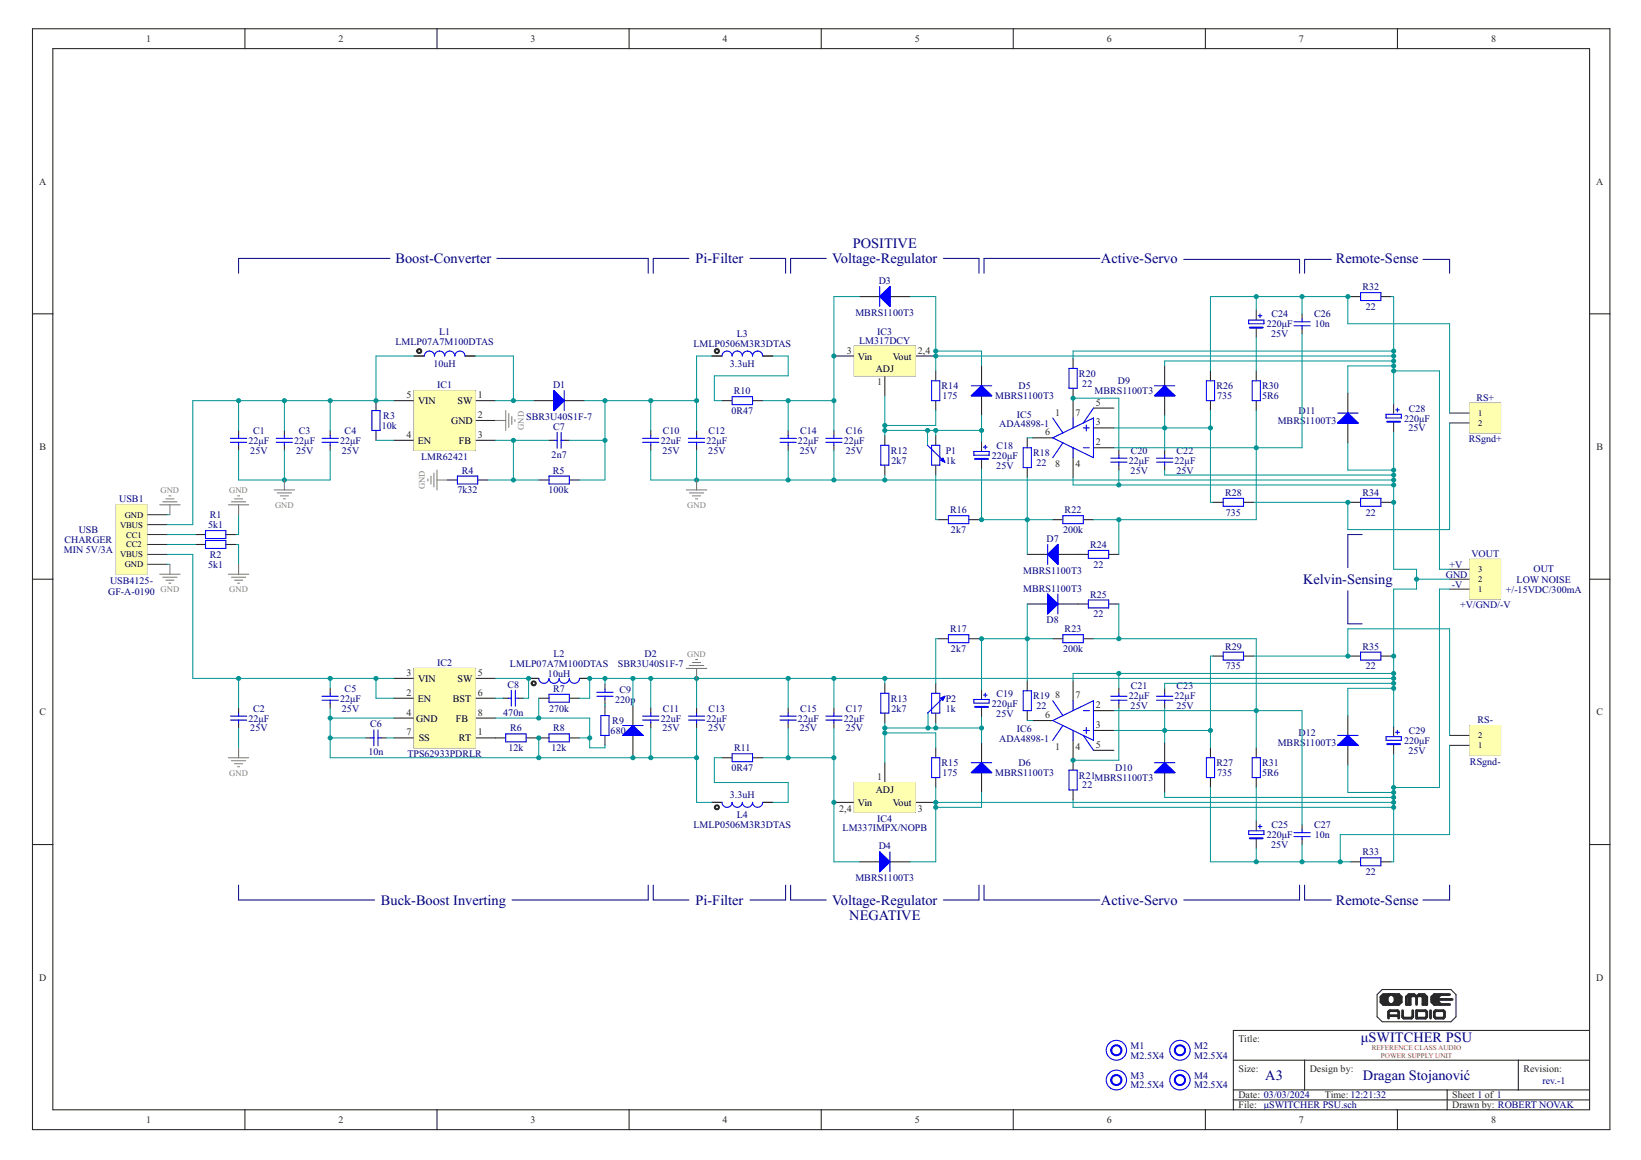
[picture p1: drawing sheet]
<svg xmlns="http://www.w3.org/2000/svg" width="420mm" height="297mm" viewBox="0 0 420 297" stroke-linecap="round" stroke-linejoin="round" font-family="sans-serif">
<g fill="none" stroke="#000080" stroke-width=".26">
<path d="M99.8 66.2h-38.7v3.8M127.2 66.2h38.8v3.8M176.4 66.2h-9.1v3.8M192 66.2h9.1v3.8M211.6 66.2h-9.2v3.8M241.5 66.2h9.2v3.8M281.6 66.2h-29.7v3.8M303.1 66.4h29.6v3.6M340.9 66.4h-6.9v3.6M364.3 66.4h6.9v3.6M348.8 136.9h-3.7v8.5M345.1 151.3v8.4h3.7"/>
<path d="M61.1 226.7v3.8h34.8M166 226.7v3.8h-34.9M167.3 226.7v3.8h9.1M201.1 226.7v3.8h-9.1M202.4 226.7v3.8h9.2M250.7 226.7v3.8h-9.2M251.9 226.7v3.8h29.7M332.7 226.7v3.8h-29.6M334 226.7v3.8h6.9M371.2 226.7v3.8h-6.9"/>
</g>
<g fill="none" stroke="#282828" stroke-width=".28">
<path d="M8.3 7.4h403.9v281.9h-403.9zM13.5 12.4h393.5v271.8h-393.5zM62.7 7.4v5M111.9 7.4v5M161.1 7.4v5M210.3 7.4v5M259.4 7.4v5M308.6 7.4v5M357.8 7.4v5M220 75.9h5.2M227.9 75.9h5.2M345.8 75.9h2.6"/>
<path d="M353.6 75.9h2.6M8.3 80.4h5.2M106 91.2h2.6M119.1 91.2h2.6M182.2 91.2h2.6M195.3 91.2h2.6M213.5 91.2h5.2M218.7 88.6h15.7v7.6h-15.7zM226.5 96.2v5.1M234.4 91.2h5.2M239.6 95v2.5M251.3 93.7v5.1"/>
<path d="M274.7 91.8v2.5M274.7 99.4v7.6M298.2 93.7v5.1M309.9 95v2.5M321.6 95v2.5M333.4 80.4v1.2M333.4 84.2v1.2M407 80.4h5.2M61.1 110.2v1.3M61.1 114v1.3M72.8 110.2v1.3M72.8 114v1.3"/>
<path d="M84.5 110.2v1.3M84.5 114v1.3M96.3 102.6v2.5M96.3 110.2v2.6M100.8 102.6h5.2M100.8 112.8h5.2M106 100.1h15.7v15.2h-15.7zM121.7 102.6h5.2M121.7 112.8h5.2M121.7 107.7h5.2M136.7 102.6h5.2M140.6 112.8h1.3"/>
<path d="M144.5 102.6h5.2M144.5 112.8h1.3M166.6 110.2v1.3M166.6 114v1.3M178.4 110.2v1.3M178.4 114v1.3M184.8 102.6h2.7M192.7 102.6h2.6M201.8 110.2v1.3M201.8 114v1.3M213.5 110.2v1.3M213.5 114v1.3"/>
<path d="M226.5 111.5v2.5M226.5 119.1v2.5M239.6 102.6v2.5M239.6 111.5v2.5M239.6 119.1v2.5M251.3 101.3v5.1M263 112.1v2.6M263 119.7v2.6M264.3 112.1h5.2M274.7 117.2v5.1M280 114.7h5.2M280 109.6h5.2"/>
<path d="M280 104.5h5.2M286.5 115.3v1.3M286.5 119.1v1.3M298.2 101.3v5.1M298.2 115.3v1.3M298.2 119.1v1.3M309.9 102.6v2.5M321.6 102.6v2.5M345.1 100.7v5.1M345.1 108.3v5.1M50 136.9h2.6M50 139.4h2.6"/>
<path d="M57.8 136.9h2.6M57.8 139.4h2.6M114.5 122.9h2.6M122.3 122.9h2.6M137.9 122.9h2.7M145.8 122.9h2.6M240.2 133.1h2.6M248.1 133.1h2.6M269.5 133.1h2.6M277.4 133.1h2.6M310.6 128.6h2.6M318.4 128.6h2.6"/>
<path d="M345.8 128.6h2.6M353.6 128.6h2.6M8.3 148.3h5.2M263 142h5.2M263 154.7h5.2M270.8 142h7.9M270.8 154.7h7.9M283.9 142h2.6M283.9 154.7h2.6M407 148.3h5.2M84.5 176.3v1.2M100.8 173.7h5.2"/>
<path d="M100.8 178.8h5.2M106 171.2h15.7v20.3h-15.7zM121.7 173.7h5.2M121.7 178.8h5.2M128.8 178.8h1.3M132.7 178.8h1.3M135.3 173.7h2.6M137.9 178.8h2.7M145.8 178.8h2.6M148.4 173.7h2.6M154.9 175.2v1.3M154.9 179v1.3"/>
<path d="M226.5 175v2.5M239.6 175v2.5M240.2 163.6h2.6M248.1 163.6h2.6M263 174.3v2.6M269.5 163.6h2.6M274.7 174.3v5.1M277.4 163.6h2.6M286.5 176.3v1.2M298.2 176.3v1.2M310.6 168h2.6M318.4 168h2.6"/>
<path d="M345.8 168h2.6M353.6 168h2.6M61.1 181.3v1.3M61.1 185.1v1.3M84.5 180.1v1.2M93.7 189h1.3M97.6 189h1.3M100.8 189h5.2M100.8 183.9h5.2M121.7 189h7.8M121.7 183.9h5.2M134.7 189h2.6"/>
<path d="M137.9 189h2.7M145.8 189h2.6M154.9 180.7v2.5M154.9 188.3v2.6M162.1 180.7v5.1M162.1 188.3v5.1M166.6 181.3v1.3M166.6 185.1v1.3M178.4 181.3v1.3M178.4 185.1v1.3M184.8 194h2.7M192.7 194h2.6"/>
<path d="M201.8 181.3v1.3M201.8 185.1v1.3M213.5 181.3v1.3M213.5 185.1v1.3M226.5 182.6v2.5M226.5 195.3v5.1M239.6 182.6v2.5M239.6 191.5v2.5M239.6 199.1v2.6M251.3 190.2v5.1M251.3 197.8v5.1M263 182v2.5"/>
<path d="M264.3 184.5h5.2M274.7 189.6v7.6M280 182h5.2M280 187h5.2M280 192.1h5.2M286.5 180.1v1.2M298.2 180.1v1.2M298.2 190.2v5.1M298.2 197.8v5.1M309.9 191.5v2.5M309.9 199.1v2.6M321.6 191.5v2.5"/>
<path d="M321.6 199.1v2.6M345.1 183.2v5.1M345.1 190.9v5M8.3 216.3h5.2M182.2 205.5h2.6M195.3 205.5h2.6M213.5 205.5h5.2M218.7 200.4h15.7v7.6h-15.7zM234.4 205.5h5.2M274.7 202.3v2.5M333.4 211.2v1.2M333.4 215v1.3"/>
<path d="M407 216.3h5.2M220 220.7h5.2M227.9 220.7h5.2M345.8 220.7h2.6M353.6 220.7h2.6M352.6 254.7l1.3-1.3h17.6l1.3 1.3v5.7l-1.3 1.2h-17.6l-1.3-1.2zM315.8 271.5h91.2M315.8 279.1h91.2M334 271.5v7.6M370.5 279.1v5.1M388.7 271.5v7.6M407 263.9h-91.2v20.3"/>
<path d="M62.7 284.2v5.1M111.9 284.2v5.1M161.1 284.2v5.1M210.3 284.2v5.1M259.4 284.2v5.1M308.6 284.2v5.1M315.8 281.6h91.2M357.8 284.2v5.1"/>
</g>
<g fill="none" stroke="#282828" stroke-width=".26">
<path d="M321.6 79.4v2.5M106 91.2h2.6M119.1 91.2h2.6M182.2 91.2h2.6M195.3 91.2h2.6M321.6 83.9v2.6M251.3 113v2.5M251.3 117.6v2.5M356.8 103.5v2.5M356.8 108.1v2.5M371.2 105.8h5.2M371.2 108.3h5.2"/>
<path d="M376.4 103.2h7.8v7.6h-7.8zM29.8 129.3h7.8v17.7h-7.8zM37.6 131.8h5.2M37.6 134.3h5.2M37.6 136.9h5.2M37.6 139.4h5.2M37.6 142h5.2M37.6 144.5h5.2M371.2 150.9h5.2M371.2 148.3h5.2M371.2 145.8h5.2M376.4 143.2h7.8v10.2h-7.8z"/>
<path d="M135.3 173.7h2.6M148.4 173.7h2.6M251.3 176.5v2.5M251.3 181.1v2.5M356.8 186v2.6M356.8 190.6v2.5M371.2 190.9h5.2M371.2 188.3h5.2M376.4 185.8h7.8v7.6h-7.8zM182.2 205.5h2.6M195.3 205.5h2.6M321.6 210.2v2.5"/>
<path d="M321.6 214.7v2.6"/>
</g>
<g fill="#282828" stroke="#282828" stroke-width=".26">
<path d="M106.9 89.5a.65 .65 0 0 1 1 .1 .65 .65 0 0 1-.4 .9 .65 .65 0 0 1-.8-.6h.3a.39 .39 0 0 1 .5-.3 .39 .39 0 0 1 .1 .6 .39 .39 0 0 1-.6-.2l-.3-.1z" fill-rule="evenodd"/>
<path d="M136.2 174.5a.64 .64 0 0 1 1 .2 .64 .64 0 0 1-.4 .9 .64 .64 0 0 1-.8-.6h.2a.39 .39 0 0 1 .6-.4 .39 .39 0 0 1 .1 .6 .39 .39 0 0 1-.6-.1l-.3-.1z" fill-rule="evenodd"/>
<path d="M183.1 89.5a.65 .65 0 0 1 1 .1 .65 .65 0 0 1-.4 .9 .65 .65 0 0 1-.8-.6h.3a.39 .39 0 0 1 .5-.4 .39 .39 0 0 1 .1 .6 .39 .39 0 0 1-.6-.1l-.3-.1z" fill-rule="evenodd"/>
<path d="M183.1 206.3a.65 .65 0 0 1 1 .1 .65 .65 0 0 1-.4 1 .65 .65 0 0 1-.8-.7h.3a.39 .39 0 0 1 .4-.4 .39 .39 0 0 1 .2 .6 .39 .39 0 0 1-.6 0l-.3-.2z" fill-rule="evenodd"/>
</g>
<g fill="none" stroke="#282828" stroke-width=".72">
<path d="M353.6 255.3l.6-.6h3.9l.7 .6v1.3l-.7 .6h-3.9l-.6-.6zM354.2 256.3l.3 .3M354.5 255l-.6 .6v.7l.6 .6M354.5 255.6v.3M355.5 254.7l-.6 .6v1.9M355.9 254.7l-.7 .6v1.3l.7 .6M356.5 254.7l.7 .6v1.3l-.7 .6M356.8 254.7l.7 .6 .6-.6M357.5 255v2.2M357.8 256.6v-1.6l.7 .6v.7l-.7 .6M359.1 258.8v1.6l.3 .3h2l.3-.3v-1.6M360.7 255.3v1.6"/>
<path d="M362.4 255h-1l-.3 .3v1.9h-1v-1.9l.6-.6h1.3l.7 .6M362.7 255.3v1.9M362.7 258.8h2.3l.3 .3v1.3l-.3 .3h-2.3zM363 255h1l.3 .3v1.9h1v-1.9l-.7-.6h-1.3l-.6 .6M365 255.3v1.6M366.3 258.8v1.9M366.6 255.9h5.2M366.9 256.6l.3 .3M367.2 259.1l.4-.3h1.9l.3 .3v1.3l-.3 .3h-1.9l-.4-.3zM367.6 255l-.4 .3v1.3h.7M367.6 255.3l.3-.3v1.3M368.9 254.7l-.7 .6v1.3l.7 .6"/>
<path d="M371.2 254.7h-4l-.6 .6v1.3l.6 .6h4M355.5 260.7v-1.6l.4-.3h1.9l.3 .3v1.6M355.5 260.1h2.6"/>
</g>
<g fill="none" stroke="#009292" stroke-width=".26">
<path d="M220 75.9h-6.5v34.3M233.1 75.9h6.5v19.1M321.6 75.9v3.5M333.4 75.9v4.5M345.1 75.9v7h26.1v22.9M345.8 75.9h-35.9v19.1M356.2 75.9h.6v27.6M106 91.2h-9.7v11.4M121.7 91.2h9.7v11.4M182.2 91.2h-3.8v19M197.9 91.2h3.9v5h-18.9v6.4h1.9M239.6 91.2h117.2"/>
<path d="M239.6 89.9h11.7v3.8M321.6 86.5v8.5M333.4 85.4v29.3h-48.2M356.8 89.9h-82.1v1.9M356.8 93.7h-11.7v7M356.8 92.4h-58.6v1.3M356.8 95h11.8v50.8h2.6M61.1 102.6v7.6M61.1 115.3v7.6h23.4v-7.6M72.8 102.6v7.6M72.8 115.3v7.6M84.5 102.6v7.6"/>
<path d="M96.3 112.8h4.5M100.8 102.6h-51.4v31.7h-6.6M126.9 102.6h9.8M126.9 112.8h13.7M131.4 112.8v10.1M145.8 112.8h9.1M149.7 102.6h28.7M154.9 102.6v20.3h-6.5M166.6 115.3v7.6h190.2M166.6 102.6v7.6M178.4 115.3v7.6M195.3 102.6h18.2"/>
<path d="M201.8 102.6v7.6M201.8 115.3v7.6M213.5 115.3v7.6M226.5 101.3v10.2M226.5 110.2h24.8M237.5 110.2v3.8M239.6 105.1v3.8h-13.1M239.6 110.2v1.3M251.3 106.4v6.6M263 112.1h1.3M274.7 102h11.8v13.3M285.2 109.6h24.7"/>
<path d="M298.2 106.4v8.9M309.9 105.1v23.5h.7M321.6 105.1v28h-41.6M345.1 113.4v7h11.7M356.8 110.6v35.2h5.9v5.1h-5.9v35.1M371.2 108.3v27.3h-26.1v-7M42.8 131.8h.7M42.8 136.9h7.2M42.8 139.4h7.2M60.4 139.4h.7v5.1M61.1 131.8v5.1h-.7M124.9 122.9h13"/>
<path d="M226.5 121.6v1.3M239.6 121.6v11.5h.6M250.7 133.1h18.8M251.3 120.1v13M263 122.3v19.7M274.7 122.3v1.9h82.1M286.5 120.4v3.8M286.5 133.1v8.9M298.2 120.4v1.2h58.6M321 128.6h24.8M356.2 128.6h.6M42.8 144.5h.7"/>
<path d="M42.8 142h6.6v31.7h51.4M263 154.7v19.6M286.5 154.7v8.9M362.7 148.3h8.5M371.2 150.9h-2.6v50.8h-11.8M61.1 173.7v7.6M84.5 173.7v2.6M96.3 173.7v5.1h4.5M126.9 173.7h8.4v5.1h-1.3M126.9 178.8h1.9M137.9 178.8v5.1M154.9 173.7v1.5"/>
<path d="M162.1 173.7v7M166.6 173.7v7.6M178.4 173.7v7.6M201.8 173.7v7.6M213.5 173.7v7.6M226.5 173.7v1.3M240.2 163.6h-.6v11.4M250.7 163.6h18.8M251.3 163.6v12.9M280 163.6h41.6v27.9M286.5 172.4v3.9M310.6 168h-.7v23.5"/>
<path d="M321 168h24.8M345.1 168v-7h26.1v27.3M356.2 168h.6M356.8 173.7h-205.8v5.1h-2.6M356.8 172.4h-82.1v1.9M356.8 176.3h-11.7v6.9M356.8 175h-58.6v1.3M61.1 186.4v5.1M84.5 181.3v12.7h93.9M84.5 189h9.2M84.5 183.9h16.3M98.9 189h1.9"/>
<path d="M126.9 183.9h24.1v7.6h3.9v-.6M137.3 189h.6v5M148.4 189h2.6M154.9 180.3v.4M162.1 193.4v.6M166.6 186.4v7.6M178.4 186.4v19.1h3.8M184.8 194h-1.9v6.4h18.9v5.1h-3.9M195.3 194h18.2M201.8 186.4v7.6M213.5 186.4v34.3h6.5M226.5 185.1v10.2"/>
<path d="M226.5 187.7h13.1v3.8M226.5 186.4h24.8M237.5 182.6l.1 3.8M239.6 185.1v1.3M251.3 183.6v6.6M263 184.5h1.3M285.2 182h48.2v29.2M285.2 187h24.7M286.5 181.3v13.4h-11.8M298.2 181.3v8.9M345.1 195.9v7h11.7M356.8 193.1v27.6h-.6"/>
<path d="M371.2 190.9v22.8h-28v7M239.6 205.5h117.2M239.6 201.7v19h-6.5M251.3 202.9v3.8h-11.7M274.7 204.8v1.9h82.1M298.2 202.9v1.3h58.6M309.9 201.7v19h35.9M321.6 201.7v8.5M321.6 217.3v3.4M333.4 216.3v4.4"/>
</g>
<g fill="#009292" stroke="#009292" stroke-width=".26">
<circle cx="72.8" cy="122.9" r=".52"/>
<circle cx="201.8" cy="173.7" r=".52"/>
<circle cx="178.4" cy="173.7" r=".52"/>
<circle cx="166.6" cy="173.7" r=".52"/>
<circle cx="154.9" cy="173.7" r=".52"/>
<circle cx="151" cy="173.7" r=".52"/>
<circle cx="162.1" cy="173.7" r=".52"/>
<circle cx="356.8" cy="173.7" r=".52"/>
<circle cx="356.8" cy="176.3" r=".52"/>
<circle cx="356.8" cy="172.4" r=".52"/>
<circle cx="201.8" cy="122.9" r=".52"/>
<circle cx="178.4" cy="122.9" r=".52"/>
<circle cx="226.6" cy="122.9" r=".52"/>
<circle cx="356.8" cy="122.9" r=".52"/>
<circle cx="356.8" cy="121.6" r=".52"/>
<circle cx="356.8" cy="120.4" r=".52"/>
<circle cx="286.5" cy="124.2" r=".52"/>
<circle cx="356.8" cy="124.2" r=".52"/>
<circle cx="356.8" cy="128.6" r=".52"/>
<circle cx="362.7" cy="148.3" r=".52"/>
<circle cx="356.8" cy="168" r=".52"/>
<circle cx="213.5" cy="122.9" r=".52"/>
<circle cx="213.5" cy="173.7" r=".52"/>
<circle cx="226.6" cy="173.7" r=".52"/>
<circle cx="286.5" cy="172.4" r=".52"/>
<circle cx="356.8" cy="175" r=".52"/>
<circle cx="61.1" cy="173.7" r=".52"/>
<circle cx="84.5" cy="173.7" r=".52"/>
<circle cx="96.3" cy="173.7" r=".52"/>
<circle cx="96.3" cy="102.6" r=".52"/>
<circle cx="72.8" cy="102.6" r=".52"/>
<circle cx="61.1" cy="102.6" r=".52"/>
<circle cx="84.5" cy="102.6" r=".52"/>
<circle cx="131.5" cy="102.6" r=".52"/>
<circle cx="131.5" cy="122.9" r=".52"/>
<circle cx="131.5" cy="112.8" r=".52"/>
<circle cx="154.9" cy="102.6" r=".52"/>
<circle cx="154.9" cy="112.8" r=".52"/>
<circle cx="166.6" cy="102.6" r=".52"/>
<circle cx="178.4" cy="102.6" r=".52"/>
<circle cx="135.3" cy="173.7" r=".52"/>
<circle cx="138" cy="183.9" r=".52"/>
<circle cx="151" cy="189" r=".52"/>
<circle cx="138" cy="189" r=".52"/>
<circle cx="138" cy="194" r=".52"/>
<circle cx="84.5" cy="183.9" r=".52"/>
<circle cx="84.5" cy="189" r=".52"/>
<circle cx="166.6" cy="194" r=".52"/>
<circle cx="162.1" cy="194" r=".52"/>
<circle cx="178.4" cy="194" r=".52"/>
<circle cx="201.8" cy="102.6" r=".52"/>
<circle cx="213.5" cy="91.2" r=".52"/>
<circle cx="213.5" cy="102.6" r=".52"/>
<circle cx="201.8" cy="194" r=".52"/>
<circle cx="213.5" cy="194" r=".52"/>
<circle cx="213.5" cy="205.5" r=".52"/>
<circle cx="226.6" cy="108.9" r=".52"/>
<circle cx="226.6" cy="110.2" r=".52"/>
<circle cx="251.3" cy="110.2" r=".52"/>
<circle cx="239.6" cy="110.2" r=".52"/>
<circle cx="237.5" cy="110.2" r=".52"/>
<circle cx="251.3" cy="133.1" r=".52"/>
<circle cx="263" cy="133.1" r=".52"/>
<circle cx="274.8" cy="102" r=".52"/>
<circle cx="298.2" cy="109.6" r=".52"/>
<circle cx="309.9" cy="109.6" r=".52"/>
<circle cx="321.7" cy="114.7" r=".52"/>
<circle cx="286.5" cy="133.1" r=".52"/>
<circle cx="356.8" cy="89.9" r=".52"/>
<circle cx="356.8" cy="93.7" r=".52"/>
<circle cx="356.8" cy="92.4" r=".52"/>
<circle cx="239.6" cy="91.2" r=".52"/>
<circle cx="239.6" cy="89.9" r=".52"/>
<circle cx="356.8" cy="91.2" r=".52"/>
<circle cx="356.8" cy="95" r=".52"/>
<circle cx="239.6" cy="205.5" r=".52"/>
<circle cx="356.8" cy="205.5" r=".52"/>
<circle cx="356.8" cy="204.2" r=".52"/>
<circle cx="356.8" cy="202.9" r=".52"/>
<circle cx="356.8" cy="201.7" r=".52"/>
<circle cx="356.8" cy="206.7" r=".52"/>
<circle cx="239.6" cy="206.7" r=".52"/>
<circle cx="333.4" cy="75.9" r=".52"/>
<circle cx="321.7" cy="75.9" r=".52"/>
<circle cx="345.1" cy="75.9" r=".52"/>
<circle cx="345.1" cy="128.6" r=".52"/>
<circle cx="343.2" cy="220.7" r=".52"/>
<circle cx="333.4" cy="220.7" r=".52"/>
<circle cx="321.7" cy="220.7" r=".52"/>
<circle cx="345.1" cy="168" r=".52"/>
<circle cx="226.6" cy="187.7" r=".52"/>
<circle cx="226.6" cy="186.4" r=".52"/>
<circle cx="237.6" cy="186.4" r=".52"/>
<circle cx="239.6" cy="186.4" r=".52"/>
<circle cx="251.3" cy="186.4" r=".52"/>
<circle cx="251.3" cy="163.6" r=".52"/>
<circle cx="263" cy="163.6" r=".52"/>
<circle cx="286.5" cy="163.6" r=".52"/>
<circle cx="321.7" cy="182" r=".52"/>
<circle cx="274.8" cy="194.7" r=".52"/>
<circle cx="298.2" cy="187" r=".52"/>
<circle cx="309.9" cy="187" r=".52"/>
</g>
<g fill="#ffffb0" stroke="#ffffb0" stroke-width=".26">
<path d="M29.8 129.3h7.8v17.7h-7.8z"/>
<path d="M106 100.1h15.7v15.2h-15.7z"/>
<path d="M106 171.2h15.7v20.3h-15.7z"/>
<path d="M218.7 88.6h15.7v7.6h-15.7z"/>
<path d="M218.7 200.4h15.7v7.6h-15.7z"/>
<path d="M376.4 103.2h7.8v7.6h-7.8z"/>
<path d="M376.4 185.8h7.8v7.6h-7.8z"/>
<path d="M376.4 143.2h7.8v10.2h-7.8z"/>
</g>
<g fill="none" stroke="#00f" stroke-width=".28">
<path d="M225.2 75.9l2.7-2.5v5.1zM225.2 73.4v5.1M348.4 74.9h5.2v2.1h-5.2zM108.6 91.2a1.3 1.3 0 0 1 1.4-1.3 1.3 1.3 0 0 1 1.3 1.3 1.3 1.3 0 0 1 1.3-1.3 1.3 1.3 0 0 1 1.3 1.3 1.3 1.3 0 0 1 1.3-1.3 1.3 1.3 0 0 1 1.3 1.3 1.3 1.3 0 0 1 1.3-1.3 1.3 1.3 0 0 1 1.3 1.3M184.8 91.2a1.3 1.3 0 0 1 1.4-1.3 1.3 1.3 0 0 1 1.3 1.3 1.31 1.31 0 0 1 1.3-1.3 1.31 1.31 0 0 1 1.3 1.3 1.3 1.3 0 0 1 1.3-1.3 1.3 1.3 0 0 1 1.3 1.3 1.3 1.3 0 0 1 1.3-1.3 1.3 1.3 0 0 1 1.3 1.3M238.5 97.5h2.1v5.1h-2.1zM248.7 98.8h5.2M273.7 94.3h2.1v5.1h-2.1zM295.6 98.8h5.2M308.9 97.5h2.1v5.1h-2.1zM319.7 82h3.9v.9h-3.9zM320.6 97.5h2.1v5.1h-2.1z"/>
<path d="M322.2 80.8h.9M322.6 80.4v.9M331.3 83.4h4.2M331.3 82.4h4.2M333.4 81.6v.8M333.4 83.4v.8M59 113.3h4.2M59 112.2h4.2M61.1 111.5v.7M61.1 113.3v.7M70.7 113.3h4.2M70.7 112.2h4.2"/>
<path d="M72.8 111.5v.7M72.8 113.3v.7M82.4 113.3h4.2M82.4 112.2h4.2M84.5 111.5v.7M84.5 113.3v.7M95.2 105.1h2.1v5.1h-2.1zM141.9 100.1l2.6 2.5-2.6 2.5zM141.9 112.8h.7M142.6 110.7v4.1M143.7 112.8h.8M143.7 110.7v4.1"/>
<path d="M144.5 100.1v5M164.5 113.3h4.2M164.5 112.2h4.2M166.6 111.5v.7M166.6 113.3v.7M176.3 113.3h4.1M176.3 112.2h4.1M178.4 111.5v.7M178.4 113.3v.7M187.5 101.6h5.2v2h-5.2zM199.7 113.3h4.2M199.7 112.2h4.2"/>
<path d="M201.8 111.5v.7M201.8 113.3v.7M211.4 113.3h4.2M211.4 112.2h4.2M213.5 111.5v.7M213.5 113.3v.7M225.5 114h2.1v5.1h-2.1zM237.5 114l3.9 3.8M238.5 114h2.1v5.1h-2.1zM240.9 117.8l.5-.5 .5 1zM248.7 101.3l2.6-2.5 2.6 2.5zM249.3 115.6h4v1h-4z"/>
<path d="M251.8 114.5h1M252.3 114v1M262 114.7h2.1v5h-2.1zM269.5 107l2.6 3.8M272.1 113.4l-2.6 3.8M274.7 107v2.6M274.7 114.7v2.5M277.4 108.3l2.6-1.3v10.2l-10.5-5.1 5.2-2.5M277.4 108.3l-2.7 1.3M277.4 114.7h1.5M277.4 109.6h1.5M278.1 108.8v1.5"/>
<path d="M280 104.5l-2.6 3.8M284.4 118.3h4.2M284.4 117.3h4.2M286.5 116.6v.7M286.5 118.3v.8M295.6 101.3l2.6-2.5 2.6 2.5zM296.1 118.3h4.2M296.1 117.3h4.2M298.2 116.6v.7M298.2 118.3v.8M342.5 108.3l2.6-2.5 2.6 2.5zM342.5 105.8h5.2"/>
<path d="M354.9 106.1h3.9v.9h-3.9zM357.3 105h1M357.8 104.5v1M52.6 135.9h5.2v2h-5.2zM52.6 138.4h5.2v2h-5.2zM117.1 121.9h5.2v2h-5.2zM140.6 121.9h5.2v2h-5.2zM242.8 132.1h5.3v2h-5.3zM268.2 139.4v5.1M272.1 132.1h5.3v2h-5.3zM313.2 127.6h5.2v2h-5.2zM348.4 127.6h5.2v2h-5.2z"/>
<path d="M268.2 142l2.6-2.6v5.1zM268.2 152.1l2.6 2.6-2.6 2.5zM270.8 152.1v5.1M278.7 140.9h5.2v2.1h-5.2zM278.7 153.6h5.2v2.1h-5.2zM82.4 179.3h4.2M82.4 178.3h4.2M84.5 177.5v.8M84.5 179.3v.8M130.1 178.8h.8M130.9 176.8v4M132 178.8h.7"/>
<path d="M132 176.8v4M137.9 173.7a1.31 1.31 0 0 0 1.4 1.3 1.31 1.31 0 0 0 1.3-1.3 1.3 1.3 0 0 0 1.3 1.3 1.3 1.3 0 0 0 1.3-1.3 1.3 1.3 0 0 0 1.3 1.3 1.3 1.3 0 0 0 1.3-1.3 1.3 1.3 0 0 0 1.3 1.3 1.3 1.3 0 0 0 1.3-1.3M140.6 177.8h5.2v2h-5.2zM152.8 178.3h4.2M152.8 177.3h4.2M154.9 176.5v.8M154.9 178.3v.7M225.5 177.5h2.1v5.1h-2.1zM238.5 177.5h2.1v5.1h-2.1zM240.9 178.8l1-.5-.5 1zM241.4 178.8l-3.9 3.8M242.8 162.5h5.3v2.1h-5.3z"/>
<path d="M249.3 179.1h4v.9h-4zM251.8 178h1M252.3 177.5v1M262 176.9h2.1v5.1h-2.1zM269.5 179.4l2.6 3.8M272.1 162.5h5.3v2.1h-5.3zM274.7 179.4v2.6M284.4 179.3h4.2M284.4 178.3h4.2M286.5 177.5v.8M286.5 179.3v.8M296.1 179.3h4.2"/>
<path d="M296.1 178.3h4.2M298.2 177.5v.8M298.2 179.3v.8M313.2 167h5.2v2h-5.2zM348.4 167h5.2v2h-5.2zM59 184.4h4.2M59 183.4h4.2M61.1 182.6v.8M61.1 184.4v.7M95 189h.7M95.7 186.9v4.1M96.8 189h.8"/>
<path d="M96.8 186.9v4.1M129.5 187.9h5.2v2.1h-5.2zM140.6 187.9h5.2v2.1h-5.2zM153.8 183.2h2.1v5.1h-2.1zM159.4 188.3l2.7-2.5 2.6 2.5zM159.4 185.8h5.3M164.5 184.4h4.2M164.5 183.4h4.2M166.6 182.6v.8M166.6 184.4v.7M176.3 184.4h4.1M176.3 183.4h4.1"/>
<path d="M178.4 182.6v.8M178.4 184.4v.7M187.5 193h5.2v2.1h-5.2zM199.7 184.4h4.2M199.7 183.4h4.2M201.8 182.6v.8M201.8 184.4v.7M211.4 184.4h4.2M211.4 183.4h4.2M213.5 182.6v.8M213.5 184.4v.7M238.5 194h2.1v5.1h-2.1z"/>
<path d="M248.7 197.8l2.6-2.5 2.6 2.5zM248.7 195.3h5.2M269.5 184.5l10.5-5.1v10.2zM272.1 185.8l-2.6 3.8M273.7 197.2h2.1v5.1h-2.1zM274.7 187v2.6M277.4 182h1.5M277.4 187h1.5M277.4 188.3l2.6 3.8M278.1 186.3v1.5M295.6 197.8l2.6-2.5 2.6 2.5zM295.6 195.3h5.2"/>
<path d="M308.9 194h2.1v5.1h-2.1zM320.6 194h2.1v5.1h-2.1zM342.5 188.3h5.2M342.5 190.9l2.6-2.6 2.6 2.6zM354.9 188.6h3.9v1h-3.9zM357.3 187.5h1M357.8 187v1M184.8 205.5a1.3 1.3 0 0 0 1.4 1.2 1.3 1.3 0 0 0 1.3-1.2 1.31 1.31 0 0 0 1.3 1.2 1.31 1.31 0 0 0 1.3-1.2 1.3 1.3 0 0 0 1.3 1.2 1.3 1.3 0 0 0 1.3-1.2 1.3 1.3 0 0 0 1.3 1.2 1.3 1.3 0 0 0 1.3-1.2M225.2 218.2l2.7 2.5-2.7 2.5zM227.9 218.2v5M319.7 212.7h3.9v1h-3.9zM322.2 211.6h.9"/>
<path d="M322.6 211.2v.9M331.3 214.2h4.2M331.3 213.2h4.2M333.4 212.4v.8M333.4 214.2v.8M348.4 219.7h5.2v2h-5.2z"/>
<circle cx="285.9" cy="268.9" r="2.58"/>
<circle cx="285.9" cy="276.6" r="2.58"/>
<circle cx="302.1" cy="276.6" r="2.58"/>
<circle cx="302.1" cy="268.9" r="2.58"/>
</g>
<g fill="#00f" stroke="#00f" stroke-width=".26">
<path d="M141.9 100.1l2.6 2.5-2.6 2.5z"/>
<path d="M159.4 188.3l2.7-2.5 2.6 2.5z"/>
<path d="M225.2 75.9l2.7-2.5v5.1z"/>
<path d="M248.7 101.3l2.6-2.5 2.6 2.5z"/>
<path d="M268.2 142l2.6-2.6v5.1z"/>
<path d="M295.6 101.3l2.6-2.5 2.6 2.5z"/>
<path d="M342.5 108.3l2.6-2.5 2.6 2.5z"/>
<path d="M342.5 190.9l2.6-2.6 2.6 2.6z"/>
<path d="M240.9 117.8l.5-.5 .5 1z"/>
<path d="M240.9 178.8l1-.5-.5 1z"/>
<path d="M225.2 218.2l2.7 2.5-2.7 2.5z"/>
<path d="M248.7 197.8l2.6-2.5 2.6 2.5z"/>
<path d="M268.2 152.1l2.6 2.6-2.6 2.5z"/>
<path d="M295.6 197.8l2.6-2.5 2.6 2.5z"/>
<path d="M284.8 268a1.43 1.43 0 0 1 2.2 .2 1.43 1.43 0 0 1-.8 2.1 1.43 1.43 0 0 1-1.8-1.4h.2a1.18 1.18 0 0 1 1.7-1 1.18 1.18 0 0 1 .3 1.9 1.18 1.18 0 0 1-1.9-.6l-.1-.3h-.2z" fill-rule="evenodd"/>
<path d="M301.1 268a1.43 1.43 0 0 1 2.2 .3 1.43 1.43 0 0 1-.9 2.1 1.43 1.43 0 0 1-1.7-1.5h.2a1.17 1.17 0 0 1 1.8-.9 1.17 1.17 0 0 1 .1 2 1.17 1.17 0 0 1-1.8-.8l-.1-.3h-.2z" fill-rule="evenodd"/>
<path d="M284.8 275.6a1.43 1.43 0 0 1 2.2 .2 1.43 1.43 0 0 1-.8 2.2 1.43 1.43 0 0 1-1.8-1.4h.2a1.18 1.18 0 0 1 1.7-1.1 1.18 1.18 0 0 1 .3 1.9 1.18 1.18 0 0 1-1.9-.5l-.1-.3h-.2z" fill-rule="evenodd"/>
<path d="M301.1 275.6a1.43 1.43 0 0 1 2.2 .3 1.43 1.43 0 0 1-.9 2.1 1.43 1.43 0 0 1-1.7-1.4h.2a1.17 1.17 0 0 1 1.8-1 1.17 1.17 0 0 1 .1 2 1.17 1.17 0 0 1-1.8-.7l-.1-.3h-.2z" fill-rule="evenodd"/>
<path d="M141.9 100.1v2.5h2.6h-2.6v2.5z" fill-rule="evenodd"/>
<path d="M159.4 188.3h2.7v-2.5v2.5h2.6z" fill-rule="evenodd"/>
<path d="M225.2 75.9h2.7v-2.5v5.1v-2.6z" fill-rule="evenodd"/>
<path d="M248.7 101.3h2.6v-2.5v2.5h2.6z" fill-rule="evenodd"/>
<path d="M268.2 142h2.6v-2.6v5.1v-2.5z" fill-rule="evenodd"/>
<path d="M295.6 101.3h2.6v-2.5v2.5h2.6z" fill-rule="evenodd"/>
<path d="M342.5 108.3h2.6v-2.5v2.5h2.6z" fill-rule="evenodd"/>
<path d="M342.5 190.9h2.6v-2.6v2.6h2.6z" fill-rule="evenodd"/>
<path d="M225.2 218.2v5v-2.5h2.7h-2.7z" fill-rule="evenodd"/>
<path d="M248.7 197.8h2.6v-2.5v2.5h2.6z" fill-rule="evenodd"/>
<path d="M268.2 152.1v5.1v-2.5h2.6h-2.6z" fill-rule="evenodd"/>
<path d="M295.6 197.8h2.6v-2.5v2.5h2.6z" fill-rule="evenodd"/>
</g>
<path d="M320 83.9h3.3M249.6 117.5h3.4M355.2 108h3.3M249.6 181h3.4M355.2 190.5h3.3M320 214.7h3.3" fill="none" stroke="#00f" stroke-width=".51"/>
<g fill="none" stroke="#808080" stroke-width=".28">
<path d="M126.9 107.7h2.6M129.5 105.1v5.1M130.3 105.9v3.6M131 106.7v2M131.8 107.4v.5M40.9 129.3h5.2M41.7 128.5h3.6M42.5 127.7h2M43.2 127h.6M43.5 129.3v2.5M58.5 129.3h5.2M59.3 128.5h3.6"/>
<path d="M60 127.7h2.1M60.8 127h.5M61.1 129.3v2.5M70.2 125.5h5.2M71 126.2h3.6M71.8 127h2.1M72.6 127.7h.5M72.8 122.9v2.6M109.6 122.7v.5M110.3 121.9v2M111.1 121.1v3.6M111.9 120.4v5.1"/>
<path d="M111.9 122.9h2.6M175.7 125.5h5.3M176.5 126.2h3.7M177.3 127h2.1M178.1 127.7h.5M178.4 122.9v2.6M40.9 147h5.2M41.7 147.8h3.6M42.5 148.6h2M43.2 149.3h.6M43.5 144.5v2.5M58.5 147h5.2"/>
<path d="M59.3 147.8h3.6M60 148.6h2.1M60.8 149.3h.5M61.1 144.5v2.5M175.7 171.2h5.3M176.5 170.4h3.7M177.3 169.7h2.1M178.1 168.9h.5M178.4 171.2v2.5M58.5 194h5.2M59.3 194.8h3.6M60 195.6h2.1"/>
<path d="M60.8 196.3h.5M61.1 191.5v2.5"/>
</g>
<g font-size="3.7" fill="#000080">
<text x="218.4" y="63.6">POSITIVE</text>
<text x="101.3" y="67.4">Boost-Converter</text>
<text x="178.1" y="67.4">Pi-Filter</text>
<text x="213.1" y="67.4">Voltage-Regulator</text>
<text x="281.9" y="67.4">Active-Servo</text>
<text x="342" y="67.4">Remote-Sense</text>
<text x="333.7" y="149.6">Kelvin-Sensing</text>
<text x="97.5" y="231.7">Buck-Boost Inverting</text>
<text x="178.1" y="231.7">Pi-Filter</text>
<text x="213.1" y="231.7">Voltage-Regulator</text>
<text x="281.9" y="231.7">Active-Servo</text>
<text x="342" y="231.7">Remote-Sense</text>
<text x="217.4" y="235.6">NEGATIVE</text>
<text x="348.5" y="266.9">μSWITCHER PSU</text>
<text x="324" y="276.6">A3</text>
<text x="349" y="276.6">Dragan Stojanović</text>
</g>
<g font-size="2.6" fill="#282828">
<text x="37.5" y="10.8">1</text>
<text x="86.7" y="10.8">2</text>
<text x="135.8" y="10.8">3</text>
<text x="185" y="10.8">4</text>
<text x="234.2" y="10.8">5</text>
<text x="283.4" y="10.8">6</text>
<text x="332.6" y="10.8">7</text>
<text x="381.8" y="10.8">8</text>
<text x="10" y="47.3">A</text>
<text x="408.7" y="47.3">A</text>
<text x="216.8" y="90.5">3</text>
<text x="235" y="90.5">2,4</text>
<text x="104.1" y="102">5</text>
<text x="122.3" y="102">1</text>
<text x="224.6" y="98.7">1</text>
<text x="122.3" y="107">2</text>
<text x="270.2" y="106.4">1</text>
<text x="275.4" y="106.4">7</text>
<text x="280.6" y="103.9">5</text>
<text x="104.1" y="112.1">4</text>
<text x="122.3" y="112.1">3</text>
<text x="267.6" y="111.5">6</text>
<text x="280.6" y="109">3</text>
<text x="10.1" y="115.2">B</text>
<text x="270.2" y="119.6">8</text>
<text x="275.4" y="119.6">4</text>
<text x="280.6" y="114">2</text>
<text x="408.8" y="115.2">B</text>
<text x="104.1" y="173.1">3</text>
<text x="122.3" y="173.1">5</text>
<text x="104.1" y="178.2">2</text>
<text x="122.3" y="178.2">6</text>
<text x="270.2" y="178.8">8</text>
<text x="275.4" y="178.8">7</text>
<text x="10.1" y="183.2">C</text>
<text x="104.1" y="183.2">4</text>
<text x="122.3" y="183.2">8</text>
<text x="267.6" y="183.9">6</text>
<text x="280.6" y="181.3">2</text>
<text x="408.8" y="183.2">C</text>
<text x="104.1" y="188.3">7</text>
<text x="122.3" y="188.3">1</text>
<text x="270.2" y="192">1</text>
<text x="275.4" y="192">4</text>
<text x="280.6" y="186.4">3</text>
<text x="280.6" y="191.5">5</text>
<text x="224.6" y="199.7">1</text>
<text x="214.9" y="207.9">2,4</text>
<text x="235" y="207.9">3</text>
<text x="10" y="251.1">D</text>
<text x="408.7" y="251.1">D</text>
<text x="317.1" y="266.9">Title:</text>
<text x="317.1" y="274.5">Size:</text>
<text x="335.3" y="274.5">Design by:</text>
<text x="390.1" y="274.5">Revision:</text>
<text x="317.1" y="281.3">Date: 03/03/2024</text>
<text x="339.2" y="281.3">Time: 12:21:32</text>
<text x="371.8" y="281.3">Sheet 1 of 1</text>
<text x="37.5" y="287.6">1</text>
<text x="86.7" y="287.6">2</text>
<text x="135.8" y="287.6">3</text>
<text x="185" y="287.6">4</text>
<text x="234.2" y="287.6">5</text>
<text x="283.4" y="287.6">6</text>
<text x="317.1" y="283.8">File:</text>
<text x="332.6" y="287.6">7</text>
<text x="371.8" y="283.8">Drawn by: ROBERT NOVAK</text>
<text x="381.8" y="287.6">8</text>
</g>
<g font-size="2.6" fill="#000080">
<text x="225" y="72.8">D3</text>
<text x="348.8" y="74.3">R32</text>
<text x="219" y="80.9">MBRS1100T3</text>
<text x="324.3" y="83.8">220μF</text>
<text x="325.5" y="81.3">C24</text>
<text x="336.4" y="81.3">C26</text>
<text x="336.6" y="83.8">10n</text>
<text x="349.7" y="79.4">22</text>
<text x="101.3" y="88.4">LMLP07A7M100DTAS</text>
<text x="112.4" y="85.7">L1</text>
<text x="177.5" y="88.9">LMLP0506M3R3DTAS</text>
<text x="188.6" y="86.3">L3</text>
<text x="220" y="88">LM317DCY</text>
<text x="224.6" y="85.7">IC3</text>
<text x="325.4" y="86.3">25V</text>
<text x="111" y="94">10uH</text>
<text x="186.9" y="94">3.3uH</text>
<text x="111.9" y="99.4">IC1</text>
<text x="141.6" y="99.4">D1</text>
<text x="187.9" y="101">R10</text>
<text x="241.1" y="99.7">R14</text>
<text x="260.8" y="99.7">D5</text>
<text x="276.3" y="96.5">R20</text>
<text x="277.1" y="99">22</text>
<text x="280.2" y="101">MBRS1100T3</text>
<text x="286.2" y="98.4">D9</text>
<text x="311.4" y="99.7">R26</text>
<text x="323.2" y="99.7">R30</text>
<text x="98.1" y="107.3">R3</text>
<text x="134.8" y="107.6">SBR3U40S1F-7</text>
<text x="187.3" y="106">0R47</text>
<text x="241.3" y="102.2">175</text>
<text x="254.8" y="102.2">MBRS1100T3</text>
<text x="260.3" y="106.9">IC5</text>
<text x="311.7" y="102.2">735</text>
<text x="323.2" y="102.2">5R6</text>
<text x="332.5" y="106">D11</text>
<text x="359.5" y="107.9">220μF</text>
<text x="360.7" y="105.4">C28</text>
<text x="378" y="102.6">RS+</text>
<text x="63.6" y="113.6">22μF</text>
<text x="64.8" y="111.1">C1</text>
<text x="75.3" y="113.6">22μF</text>
<text x="76.5" y="111.1">C3</text>
<text x="87.1" y="113.6">22μF</text>
<text x="88.2" y="111.1">C4</text>
<text x="97.7" y="109.8">10k</text>
<text x="141.7" y="110.1">C7</text>
<text x="169.2" y="113.6">22uF</text>
<text x="169.7" y="111.1">C10</text>
<text x="180.9" y="113.6">22μF</text>
<text x="181.4" y="111.1">C12</text>
<text x="204.3" y="113.6">22μF</text>
<text x="204.8" y="111.1">C14</text>
<text x="216" y="113.6">22μF</text>
<text x="216.6" y="111.1">C16</text>
<text x="255.8" y="109.5">ADA4898-1</text>
<text x="327.1" y="108.6">MBRS1100T3</text>
<text x="360.6" y="110.5">25V</text>
<text x="376.1" y="113.3">RSgnd+</text>
<text x="64.1" y="116.2">25V</text>
<text x="75.8" y="116.2">25V</text>
<text x="87.5" y="116.2">25V</text>
<text x="107.8" y="117.7">LMR62421</text>
<text x="141.2" y="117.2">2n7</text>
<text x="169.6" y="116.2">25V</text>
<text x="181.4" y="116.2">25V</text>
<text x="204.8" y="116.2">25V</text>
<text x="216.5" y="116.2">25V</text>
<text x="228.1" y="116.2">R12</text>
<text x="228.3" y="118.7">2k7</text>
<text x="242.1" y="116.2">P1</text>
<text x="242.2" y="118.7">1k</text>
<text x="254" y="117.5">220μF</text>
<text x="255.1" y="120">25V</text>
<text x="255.2" y="114.9">C18</text>
<text x="264.5" y="116.8">R18</text>
<text x="265.4" y="119.4">22</text>
<text x="289" y="118.7">22μF</text>
<text x="289.5" y="116.2">C20</text>
<text x="300.7" y="118.7">22μF</text>
<text x="301.3" y="116.2">C22</text>
<text x="118.2" y="121.3">R4</text>
<text x="141.5" y="121.3">R5</text>
<text x="289.5" y="121.3">25V</text>
<text x="301.2" y="121.3">25V</text>
<text x="30.5" y="128.6">USB1</text>
<text x="117.1" y="126.3">7k32</text>
<text x="140.5" y="126.3">100k</text>
<text x="243.3" y="131.4">R16</text>
<text x="272.6" y="131.4">R22</text>
<text x="313.7" y="127">R28</text>
<text x="348.8" y="127">R34</text>
<text x="20.2" y="136.4">USB</text>
<text x="53.3" y="135.1">5k1</text>
<text x="53.7" y="132.6">R1</text>
<text x="243.5" y="136.5">2k7</text>
<text x="272.2" y="136.5">200k</text>
<text x="313.9" y="132.1">735</text>
<text x="349.7" y="132.1">22</text>
<text x="16.4" y="141.7">MIN 5V/3A</text>
<text x="16.5" y="139">CHARGER</text>
<text x="53.7" y="143">R2</text>
<text x="268" y="138.8">D7</text>
<text x="279.1" y="140.3">R24</text>
<text x="376.7" y="142.6">VOUT</text>
<text x="28.2" y="149.6">USB4125-</text>
<text x="53.3" y="145.5">5k1</text>
<text x="262" y="146.9">MBRS1100T3</text>
<text x="280" y="145.4">22</text>
<text x="370.2" y="147.9">GND</text>
<text x="371.1" y="145.4">+V</text>
<text x="388.3" y="149.2">LOW NOISE</text>
<text x="392.6" y="146.5">OUT</text>
<text x="27.7" y="152.3">GF-A-0190</text>
<text x="262" y="151.5">MBRS1100T3</text>
<text x="279.1" y="153">R25</text>
<text x="371.7" y="150.5">-V</text>
<text x="373.8" y="155.8">+V/GND/-V</text>
<text x="385.6" y="151.9">+/-15VDC/300mA</text>
<text x="243.3" y="161.9">R17</text>
<text x="268" y="159.6">D8</text>
<text x="272.6" y="161.9">R23</text>
<text x="280" y="158.1">22</text>
<text x="243.5" y="167">2k7</text>
<text x="272.2" y="167">200k</text>
<text x="313.7" y="166.3">R29</text>
<text x="348.8" y="166.3">R35</text>
<text x="111.9" y="170.5">IC2</text>
<text x="130.6" y="170.9">LMLP07A7M100DTAS</text>
<text x="140.3" y="173.3">10uH</text>
<text x="141.7" y="168.3">L2</text>
<text x="158.2" y="170.9">SBR3U40S1F-7</text>
<text x="165" y="168.3">D2</text>
<text x="313.9" y="171.4">735</text>
<text x="349.7" y="171.4">22</text>
<text x="87.1" y="179.7">22μF</text>
<text x="88.2" y="177.1">C5</text>
<text x="129.9" y="176.1">C8</text>
<text x="141.7" y="177.1">R7</text>
<text x="157.5" y="179.9">220p</text>
<text x="158.6" y="177.4">C9</text>
<text x="228.1" y="179.7">R13</text>
<text x="242.1" y="179.7">P2</text>
<text x="255.2" y="178.4">C19</text>
<text x="264.5" y="179">R19</text>
<text x="289" y="179">22μF</text>
<text x="289.5" y="176.5">C21</text>
<text x="300.7" y="179">22μF</text>
<text x="301.3" y="176.5">C23</text>
<text x="63.6" y="184.8">22μF</text>
<text x="64.8" y="182.2">C2</text>
<text x="87.5" y="182.2">25V</text>
<text x="128.9" y="183.2">470n</text>
<text x="140.6" y="182.2">270k</text>
<text x="156.8" y="185.4">R9</text>
<text x="169.2" y="184.8">22uF</text>
<text x="169.7" y="182.2">C11</text>
<text x="180.9" y="184.8">22μF</text>
<text x="181.4" y="182.2">C13</text>
<text x="204.3" y="184.8">22μF</text>
<text x="204.8" y="182.2">C15</text>
<text x="216" y="184.8">22μF</text>
<text x="216.6" y="182.2">C17</text>
<text x="228.3" y="182.2">2k7</text>
<text x="242.2" y="182.2">1k</text>
<text x="254" y="180.9">220μF</text>
<text x="255.1" y="183.5">25V</text>
<text x="265.4" y="181.6">22</text>
<text x="289.5" y="181.6">25V</text>
<text x="301.2" y="181.6">25V</text>
<text x="378.3" y="185.1">RS-</text>
<text x="64.1" y="187.3">25V</text>
<text x="94.8" y="186.3">C6</text>
<text x="130.6" y="187.3">R6</text>
<text x="141.7" y="187.3">R8</text>
<text x="156.4" y="187.9">680</text>
<text x="169.6" y="187.3">25V</text>
<text x="181.4" y="187.3">25V</text>
<text x="204.8" y="187.3">25V</text>
<text x="216.5" y="187.3">25V</text>
<text x="255.8" y="190.1">ADA4898-1</text>
<text x="260.3" y="187.6">IC6</text>
<text x="327.1" y="191.1">MBRS1100T3</text>
<text x="332.5" y="188.6">D12</text>
<text x="359.5" y="190.5">220μF</text>
<text x="360.7" y="187.9">C29</text>
<text x="94.3" y="193.4">10n</text>
<text x="104.3" y="193.9">TPS62933PDRLR</text>
<text x="130.2" y="192.4">12k</text>
<text x="141.2" y="192.4">12k</text>
<text x="187.3" y="197.5">0R47</text>
<text x="188" y="192.4">R11</text>
<text x="241.1" y="196.2">R15</text>
<text x="260.8" y="196.2">D6</text>
<text x="285.6" y="197.5">D10</text>
<text x="311.4" y="196.2">R27</text>
<text x="323.2" y="196.2">R31</text>
<text x="360.6" y="193">25V</text>
<text x="376.4" y="195.8">RSgnd-</text>
<text x="241.3" y="198.7">175</text>
<text x="254.8" y="198.7">MBRS1100T3</text>
<text x="276.3" y="199.4">R21MBRS1100T3</text>
<text x="277.1" y="201.9">22</text>
<text x="311.7" y="198.7">735</text>
<text x="323.2" y="198.7">5R6</text>
<text x="186.9" y="204.4">3.3uH</text>
<text x="188.6" y="209.5">L4</text>
<text x="177.5" y="212.1">LMLP0506M3R3DTAS</text>
<text x="215.7" y="212.7">LM337IMPX/NOPB</text>
<text x="224.6" y="210.4">IC4</text>
<text x="324.3" y="214.6">220μF</text>
<text x="325.5" y="212.1">C25</text>
<text x="336.4" y="212.1">C27</text>
<text x="336.6" y="214.6">10n</text>
<text x="225" y="217.5">D4</text>
<text x="325.4" y="217.1">25V</text>
<text x="348.8" y="219">R33</text>
<text x="219" y="225.6">MBRS1100T3</text>
<text x="349.7" y="224.1">22</text>
<text x="289.5" y="268.6">M1</text>
<text x="305.8" y="268.6">M2</text>
<text x="289.5" y="271.1">M2.5X4</text>
<text x="305.8" y="271.1">M2.5X4</text>
<text x="289.5" y="278.7">M2.5X4</text>
<text x="289.5" y="276.2">M3</text>
<text x="305.8" y="278.7">M2.5X4</text>
<text x="305.8" y="276.2">M4</text>
<text x="394.9" y="277.5">rev.-1</text>
<text x="323.6" y="283.8">μSWITCHER PSU.sch</text>
</g>
<g font-size="2.6">
<text x="219.6" y="92.1">Vin</text>
<text x="224.2" y="95.4">ADJ</text>
<text x="228.6" y="92.1">Vout</text>
<text x="107" y="103.5">VIN</text>
<text x="117.2" y="103.5">SW</text>
<text x="106.9" y="113.6">EN</text>
<text x="115.5" y="108.6">GND</text>
<text x="117.5" y="113.6">FB</text>
<text x="106.9" y="179.7">EN</text>
<text x="107" y="174.6">VIN</text>
<text x="115.9" y="179.7">BST</text>
<text x="117.2" y="174.6">SW</text>
<text x="106.5" y="184.8">GND</text>
<text x="116.7" y="184.8">FB</text>
<text x="107.2" y="189.8">SS</text>
<text x="117.5" y="189.8">RT</text>
<text x="224.2" y="203">ADJ</text>
<text x="219.6" y="206.3">Vin</text>
<text x="228.6" y="206.3">Vout</text>
</g>
<g font-size="2.2">
<text x="378.4" y="106.5">1</text>
<text x="378.4" y="109.1">2</text>
<text x="30.7" y="135.1">VBUS</text>
<text x="31.9" y="132.6">GND</text>
<text x="32.3" y="137.6">CC1</text>
<text x="30.7" y="142.7">VBUS</text>
<text x="32.3" y="140.2">CC2</text>
<text x="31.9" y="145.3">GND</text>
<text x="378.4" y="149.1">2</text>
<text x="378.4" y="146.5">3</text>
<text x="378.4" y="151.6">1</text>
<text x="378.4" y="191.6">1</text>
<text x="378.4" y="189.1">2</text>
</g>
<g font-size="2.2" fill="#808080">
<text x="134.2" y="110.1" transform="rotate(-90 134.2 110.1)">GND</text>
<text x="108.7" y="125.3" transform="rotate(-90 108.7 125.3)">GND</text>
<text x="41.1" y="126.2">GND</text>
<text x="58.7" y="126.2">GND</text>
<text x="70.4" y="130">GND</text>
<text x="176" y="130">GND</text>
<text x="41.1" y="151.6">GND</text>
<text x="58.7" y="151.6">GND</text>
<text x="175.9" y="168.1">GND</text>
<text x="58.7" y="198.6">GND</text>
</g>
<g font-size="1.8" fill="#c90c0c">
<text x="351.2" y="268.8">REFERENCE CLASS AUDIO</text>
<text x="353.6" y="270.9">POWER SUPPLY UNIT</text>
</g>
</svg>
